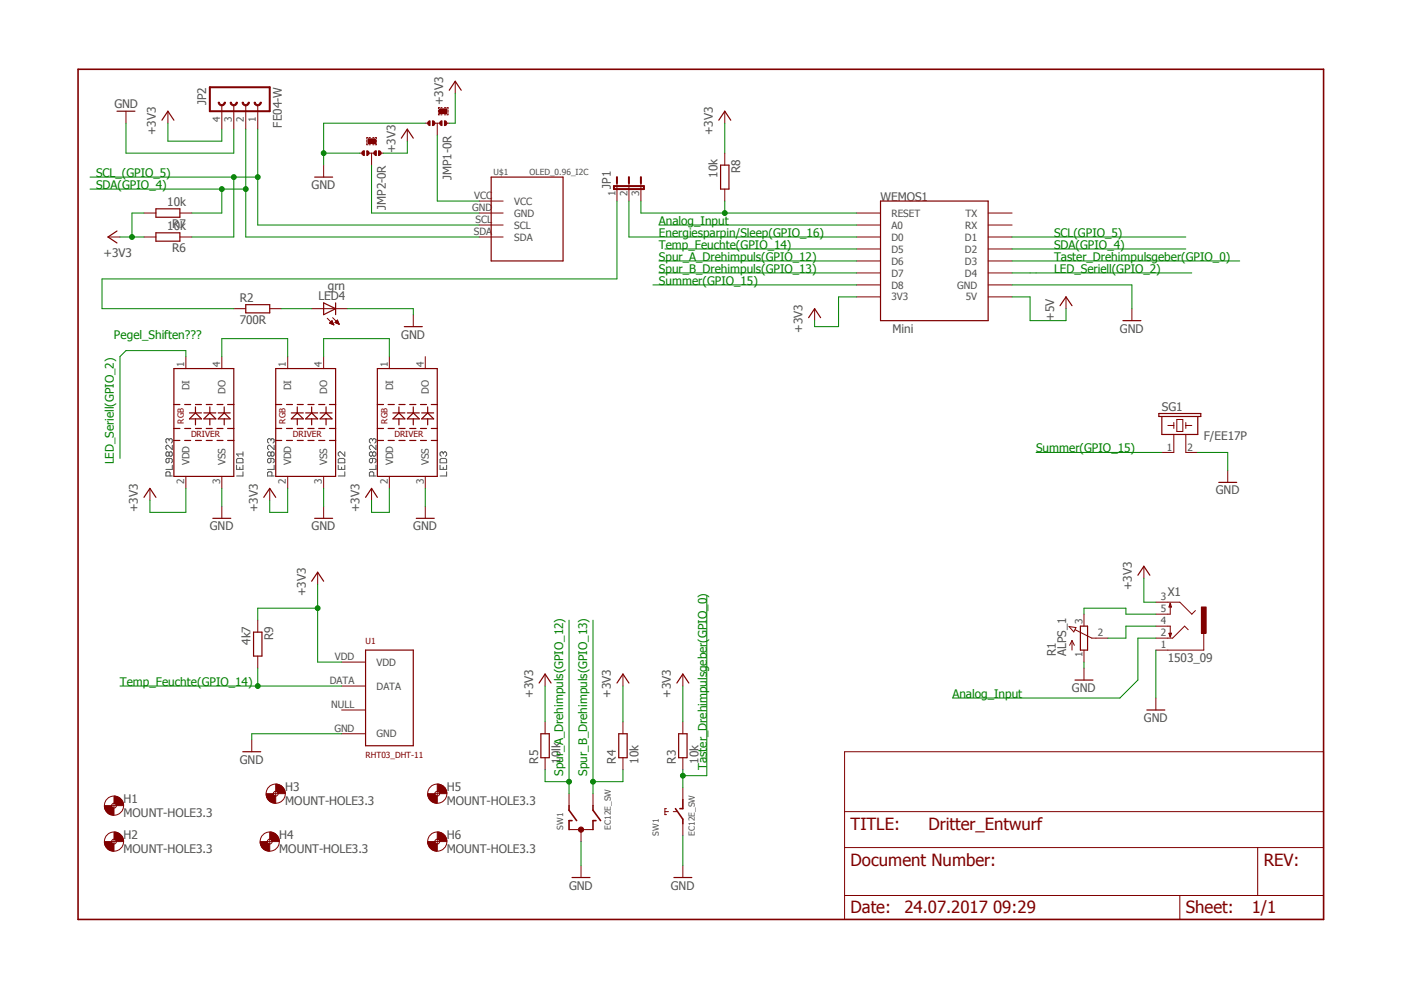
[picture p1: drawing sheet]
<svg xmlns="http://www.w3.org/2000/svg" width="297mm" height="210mm" viewBox="0 0 297 210" stroke-linecap="round" stroke-linejoin="round" font-family="sans-serif">
<path d="M16 14.4l265 181.1M281 14.4l-265 181.1" fill="none" stroke="#fff" stroke-width=".21"/>
<g fill="none" stroke="#505050" stroke-width=".21">
<path d="M35.9 93.2l-.3-.2-.4 .2v.5l.2 .2M35.9 96.1l-.3-.3h-.2l-.2 .3v.4l.2 .2 .5-.2M35.9 97.2v.7l-.3 .2-.4-.2v-.4l.2-.3h.9l.2 .3v.4l-.2 .2M35.9 93.2l.2-.2 .4 .2v.5l-.2 .2M35.9 96.1l.2-.3h.2l.2 .3v.4l-.2 .2h-.2l-.2-.2M35.9 93.2v.3M35.9 96.1v.4M36.5 94.4v.9l-.9-.9h-.2l-.2 .3v.4l.2 .2M36.5 98.6v.9h-1.3M50.2 98.6v.9h1.3v-.9M50.4 97.2h.9l.2 .3v.6h-1.3v-.6zM50.8 99.1v.4"/>
<path d="M51.5 95.8v.9M51.5 96.3h-1.3l.4 .4M57.4 97.2v.7l-.2 .2-.5-.2v-.4l.3-.3h.9l.2 .3v.4l-.2 .2M57.4 96.1l-.2-.3-.5 .3v.4l.3 .2 .4-.2M57.4 96.1l.3-.3 .4 .3v.4l-.2 .2h-.2l-.3-.2M57.4 93.2l-.2-.2-.5 .2v.5l.3 .2M57.4 93.2l.3-.2 .4 .2v.5l-.2 .2M57.4 93.2v.3M57.4 96.1v.4M58.1 98.6v.9h-1.4M58.1 94.4v.9l-.9-.9-.5 .3v.4l.3 .2M71.7 98.6v.9h1.4v-.9"/>
<path d="M72 97.2h.9l.2 .3v.6h-1.4v-.6zM72.4 99.1v.4M73.1 95.8v.9l-.9-.9-.5 .3v.4l.3 .2M79 97.2v.7l-.2 .2-.5-.2v-.4l.3-.3h.9l.2 .3v.4l-.2 .2M79 96.1l-.2-.3-.5 .3v.4l.3 .2h.2l.2-.2M79 96.1l.2-.3 .5 .3v.4l-.2 .2-.5-.2M79 93.2l-.2-.2-.5 .2v.5l.3 .2M79 93.2l.2-.2 .5 .2v.5l-.2 .2M79 93.2v.3M79 96.1v.4M79.7 98.6v.9h-1.4M79.7 94.4v.9l-.9-.9h-.2l-.3 .3v.4l.3 .2"/>
<path d="M93.3 98.6v.9h1.4v-.9M93.6 97.2h.8l.3 .3v.6h-1.4v-.6zM94 96.1l-.2-.3-.5 .3v.4l.3 .2M94 96.1l.2-.3 .5 .3v.4l-.3 .2M94 96.1v.2M94 99.1v.4M36.1 100.9v-.7l-.2-.2h-.5l-.2 .2v.7h1.3M51.5 100v.9h-1.3M57.7 100.9v-.7l-.3-.2h-.4l-.3 .2v.7h1.4M73.1 100v.9h-1.4M79.2 100.9v-.7l-.2-.2h-.4l-.3 .2v.7h1.4M94.7 100v.9h-1.4"/>
</g>
<path d="M16.5 14.7h264.1v180.2h-264.1zM120.6 170.8v1l1.7 2.2M121.3 174h-.7v1.9M125.7 170.8v1l1.6 2.2M126.4 174h-.7v1.9" fill="none" stroke="#800000" stroke-width=".34"/>
<path d="M179.1 159.4h101.5v35.5h-101.5zM120.6 175.9h5.1M179.1 179.7h101.5M179.1 172.1h101.5M266.7 179.7v10.2M179.1 189.9h101.5M250.1 189.9v5" fill="none" stroke="#800000" stroke-width=".21"/>
<circle cx="123.2" cy="175.9" r=".55" fill="#800000"/>
<g fill="none" stroke="#800000" stroke-width=".21">
<path d="M96.5 17.2v2.6M68.6 35v2.5M130.8 38.8v3.8M133.3 38.8v3.8M135.9 38.8v3.8M101.6 45.2h5.1M101.6 47.7h5.1M101.6 50.2h5.1M101.6 42.6h5.1M181.6 45.2h5.1M181.6 47.7h5.1M181.6 50.2h5.1"/>
<path d="M181.6 52.8h5.1M181.6 55.3h5.1M181.6 57.9h5.1M209.5 45.2h5.1M209.5 47.7h5.1M209.5 50.2h5.1M209.5 52.8h5.1M209.5 55.3h5.1M209.5 57.9h5.1M39.4 75.6v2.5M47 75.6v2.5M49.6 65.4h2.5"/>
<path d="M57.2 65.4h2.5M61 75.6v2.5M66.1 65.4h7.6M68.6 75.6v2.5M69.4 67.5l1.4 1.4M69.9 68.5l.5-.5 .4 .9zM69.9 68.5h.7M70 68.4h.5M70.1 68.6h.6M70.1 68.2h.4M70.2 68.2h.2M70.3 68.7h.4"/>
<path d="M70.3 68.1h.1M70.5 67.4l1.4 1.3M70.5 68.8h.2M70.7 68.9h.1M71 68.4h.7M71 68.4l.9 .3M71 68.4l.5-.5 .4 .8M71.1 68.5h.7M71.2 68.2h.5M71.3 68.5h.5M71.3 68.1h.3M71.4 68h.2"/>
<path d="M71.5 67.9h.1M71.5 68.6h.3M71.8 68.7h.1M82.5 75.6v2.5M87.6 66.7v2.6M90.2 75.6v2.5M172.7 65.4v2.6M181.6 60.4h5.1M181.6 62.9h5.1M209.5 60.4h5.1M209.5 62.9h5.1M226 62.9v2.5"/>
<path d="M240 65.4v2.6M247.6 90.2h1.3M248.9 89.6v1.2M248.9 92.1v3.8h-2.6M249.5 88.9h1.3v2.6h-1.3zM251.4 90.2h1.3M251.4 89.6v1.2M251.4 92.1v3.8h2.6M260.3 99.7v2.6M31.8 103.5v2.6M39.4 101v2.5M47 101v2.5"/>
<path d="M47 107.4v2.5M57.2 103.5v2.6M61 101v2.5M68.6 101v2.5M68.6 107.4v2.5M78.8 103.5v2.6M82.5 101v2.5M90.2 101v2.5M90.2 107.4v2.5M226.6 132.8l1.5 .3-.4 .9zM227.3 135.8v2M227.3 135.8l-.5 1"/>
<path d="M227.3 135.8l.5 1M228 133.5l3.5 1.8h3.4M229.8 130.2v2.6M229.8 137.8v2.6M242.5 120.1v2.5M53.4 156.8v2.6M72.4 140.4h5.1M72.4 145.5h5.1M72.4 150.5h5.1M72.4 155.6h5.1M115.6 142.9v2.6M115.6 153v2.6"/>
<path d="M132.1 142.9v2.6M132.1 153v2.6M144.8 142.9v2.6M144.8 153v2.6M245.1 148v2.5M115.6 160.7v2.5M120.6 168.3v2.5M123.2 175.9v2.5M125.7 168.3v2.5M132.1 160.7v2.5M141 172.1h.7M141.3 171.4h-.3v1.3h.3"/>
<path d="M142.7 172.1h.8M144.8 160.7v2.5M144.8 167v2.5M144.8 174.6v2.6M123.2 183.5v2.6M144.8 183.5v2.6"/>
<circle cx="123.2" cy="175.9" r=".55"/>
</g>
<path d="M143.2 171.4l1.6 2.3v.9M144.8 169.5v1.9h-.7" fill="none" stroke="#800000" stroke-width=".34"/>
<g fill="none" stroke="#800000" stroke-width=".25">
<path d="M95.2 19.1l1.3-1.9 1.3 1.9M66.7 37.5h3.8M104.1 37.5h15.3v17.8h-15.3zM186.7 42.6h22.8v25.4h-22.8zM36.9 78.1h12.7v22.9h-12.7zM52.1 64.6h5.1v1.7h-5.1zM58.5 78.1h12.7v22.9h-12.7zM68.6 64.2l2.6 1.2-2.6 1.3zM71.2 64.2v2.5M80 78.1h12.7v22.9h-12.7zM85.7 69.3h3.8M171.4 67.4l1.3-2 1.3 2"/>
<path d="M224.7 64.8l1.3-1.9 1.3 1.9M238.1 68h3.8M36.9 90.8h1.2M36.9 85.8h1.2M36.9 93.4h1.2M39.2 90.8h1.2M39.2 85.8h1.2M39.2 93.4h1.2M40.2 88.8l1.2-1.3 1.3 1.3zM40.2 87.5h2.5M41.4 86.3v1.2M41.4 88.8v1.3"/>
<path d="M41.4 90.8h1.3M41.4 85.8h1.3M41.4 93.4h1.3M43.2 88.8l1.3-1.3 1.3 1.3zM43.2 87.5h2.6M43.7 90.8h1.3M43.7 85.8h1.3M43.7 93.4h1.3M44.5 86.3v1.2M44.5 88.8v1.3M46 90.8h1.3M46 85.8h1.3"/>
<path d="M46 93.4h1.3M46.3 88.8l1.2-1.3 1.3 1.3zM46.3 87.5h2.5M47.5 86.3v1.2M47.5 88.8v1.3M48.3 90.8h1.3M48.3 85.8h1.3M48.3 93.4h1.3M58.5 90.8h1.2M58.5 85.8h1.2M58.5 93.4h1.2M60.7 90.8h1.3"/>
<path d="M60.7 85.8h1.3M60.7 93.4h1.3M61.8 88.8l1.2-1.3 1.3 1.3zM61.8 87.5h2.5M63 90.8h1.3M63 85.8h1.3M63 93.4h1.3M63 86.3v1.2M63 88.8v1.3M64.8 88.8l1.3-1.3 1.2 1.3zM64.8 87.5h2.5M65.3 90.8h1.3"/>
<path d="M65.3 85.8h1.3M65.3 93.4h1.3M66.1 86.3v1.2M66.1 88.8v1.3M67.6 90.8h1.3M67.6 85.8h1.3M67.6 93.4h1.3M67.9 88.8l1.2-1.3 1.3 1.3zM67.9 87.5h2.5M69.1 86.3v1.2M69.1 88.8v1.3M69.8 90.8h1.4"/>
<path d="M69.8 85.8h1.4M69.8 93.4h1.4M80 90.8h1.3M80 85.8h1.3M80 93.4h1.3M82.3 90.8h1.3M82.3 85.8h1.3M82.3 93.4h1.3M83.3 88.8l1.3-1.3 1.2 1.3zM83.3 87.5h2.5M84.6 90.8h1.3M84.6 85.8h1.3"/>
<path d="M84.6 93.4h1.3M84.6 86.3v1.2M84.6 88.8v1.3M86.4 87.5h2.5M86.9 90.8h1.3M86.9 85.8h1.3M86.9 93.4h1.3M87.6 87.5l1.3 1.3h-2.5zM87.6 86.3v1.2M87.6 88.8v1.3M89.2 90.8h1.2M89.2 85.8h1.2"/>
<path d="M89.2 93.4h1.2M89.4 88.8l1.3-1.3 1.2 1.3zM89.4 87.5h2.5M90.7 86.3v1.2M90.7 88.8v1.3M91.4 90.8h1.3M91.4 85.8h1.3M91.4 93.4h1.3M245.7 87.7h8.9v.6h-8.9zM246.3 88.3v3.8h7.7v-3.8M30.5 105.5l1.3-2 1.3 2M45.1 109.9h3.8"/>
<path d="M55.9 105.5l1.3-2 1.3 2M66.7 109.9h3.8M77.5 105.5l1.3-2 1.2 2M88.3 109.9h3.8M258.4 102.3h3.8M77.5 137.8h10.1v20.3h-10.1zM229.1 132.8h1.5v5h-1.5zM241.3 122l1.2-1.9 1.3 1.9M51.5 159.4h3.8M114.3 144.8l1.3-1.9 1.2 1.9M114.7 155.6h1.8v5.1h-1.8zM130.8 144.8l1.3-1.9 1.2 1.9"/>
<path d="M131.2 155.6h1.8v5.1h-1.8zM143.5 144.8l1.3-1.9 1.2 1.9M143.9 155.6h1.8v5.1h-1.8zM243.2 150.5h3.8M121.3 186.1h3.8M142.9 186.1h3.8"/>
</g>
<path d="M57.2 18.5v5.1M130.2 39.5h6.3v.6h-6.3zM130.8 37.5v1.3M133.3 37.5v1.3M135.9 37.5v1.3" fill="none" stroke="#800000" stroke-width=".42"/>
<path d="M48.8 21.7h.3a.51 .51 0 0 0 .5 .5 .51 .51 0 0 0 .5-.5h.2a.76 .76 0 0 1-.7 .7 .76 .76 0 0 1-.8-.7z" fill-rule="evenodd" fill="#800000"/>
<path d="M48.8 21.7h.3a.51 .51 0 0 0 .5 .5 .51 .51 0 0 0 .5-.5h.2a.76 .76 0 0 1-.7 .7 .76 .76 0 0 1-.8-.7z" fill="none" stroke="#800000" stroke-width=".21"/>
<path d="M51.3 21.7h.3a.51 .51 0 0 0 .5 .5 .51 .51 0 0 0 .5-.5h.3a.76 .76 0 0 1-.8 .7 .76 .76 0 0 1-.8-.7z" fill-rule="evenodd" fill="#800000"/>
<path d="M51.3 21.7h.3a.51 .51 0 0 0 .5 .5 .51 .51 0 0 0 .5-.5h.3a.76 .76 0 0 1-.8 .7 .76 .76 0 0 1-.8-.7z" fill="none" stroke="#800000" stroke-width=".21"/>
<path d="M53.9 21.7h.2a.51 .51 0 0 0 .5 .5 .51 .51 0 0 0 .6-.5h.2a.76 .76 0 0 1-.8 .7 .76 .76 0 0 1-.7-.7z" fill-rule="evenodd" fill="#800000"/>
<path d="M53.9 21.7h.2a.51 .51 0 0 0 .5 .5 .51 .51 0 0 0 .6-.5h.2a.76 .76 0 0 1-.8 .7 .76 .76 0 0 1-.7-.7z" fill="none" stroke="#800000" stroke-width=".21"/>
<path d="M57.2 18.5h-12.7v5.1h12.7" fill="none" stroke="#800000" stroke-width=".42"/>
<path d="M46.3 21.7h.2a.51 .51 0 0 0 .5 .5 .51 .51 0 0 0 .5-.5h.3a.76 .76 0 0 1-.8 .7 .76 .76 0 0 1-.7-.7z" fill-rule="evenodd" fill="#800000"/>
<g fill="none" stroke="#800000" stroke-width=".21">
<path d="M26.7 23.6v2.5M35.6 23.6v2.5M46.3 21.7h.2a.51 .51 0 0 0 .5 .5 .51 .51 0 0 0 .5-.5h.3a.76 .76 0 0 1-.8 .7 .76 .76 0 0 1-.7-.7zM47 22.3v5.1M49.6 22.3v5.1M52.1 22.3v5.1M54.6 22.3v5.1M153.7 23.6v2.5M153.7 32.5v2.5M22.9 50.2h2.5M30.5 50.2h2.6M30.5 45.2h2.6"/>
<path d="M38.1 50.2h2.6M38.1 45.2h2.6M153.7 40.1v2.5M54.6 131.5v2.5M54.6 139.1v2.5M67.3 121.3v2.6M247.6 127.7h2.5l2.6 2.5 .7-.7M247.6 132.8h.5v2.2M248.1 127.9v2.3h-.5M251.9 133.5l-.7-.7-2.6 2.5h-1M255.2 134.3v3.5h-7.6"/>
</g>
<path d="M24.8 23.6h3.8M34.3 25.5l1.3-1.9 1.3 1.9M152.4 25.5l1.3-1.9 1.2 1.9M152.8 35h1.8v5.1h-1.8zM24.8 49l-1.9 1.2 1.9 1.3M33.1 49.4h5v1.7h-5zM33.1 44.3h5v1.8h-5zM53.8 134h1.7v5.1h-1.7zM66.1 123.2l1.2-1.9 1.3 1.9M247.9 134.3h.5l-.3 .7zM248.1 127.9l.3 .8h-.5z" fill="none" stroke="#800000" stroke-width=".25"/>
<path d="M254.7 128.7h1v5.6h-1z" fill-rule="evenodd" fill="#800000"/>
<path d="M245.1 137.8h2.5M245.1 127.7h2.5M245.1 130.2h2.5M245.1 135.3h2.5M245.1 132.8h2.5M254.7 128.7h1v5.6h-1zM229.8 141.6v2.6" fill="none" stroke="#800000" stroke-width=".21"/>
<path d="M227.9 144.2h3.8" fill="none" stroke="#800000" stroke-width=".25"/>
<path d="M24.2 168.8a2.05 2.05 0 0 1 2 2h-1.5l-.2-.3-.3-.2z" fill-rule="evenodd" fill="#800000"/>
<path d="M24.2 168.8a2.05 2.05 0 0 1 2 2h-1.5l-.3-.5h-.2z" fill="none" stroke="#800000" stroke-width=".21"/>
<path d="M22.1 170.8h1.6a.45 .45 0 0 0 .5 .5v1.5a1.92 1.92 0 0 1-2.1-2z" fill-rule="evenodd" fill="#800000"/>
<g fill="none" stroke="#800000" stroke-width=".21">
<path d="M22.1 170.8h1.6a.45 .45 0 0 0 .5 .5v1.5a1.92 1.92 0 0 1-2.1-2zM23.7 170.8h1M24.2 170.3v1"/>
<circle cx="24.2" cy="170.8" r="2.04"/>
<circle cx="24.2" cy="170.8" r=".51"/>
</g>
<path d="M24.2 176.4a2.05 2.05 0 0 1 2 2h-1.5l-.2-.3-.3-.2z" fill-rule="evenodd" fill="#800000"/>
<path d="M24.2 176.4a2.05 2.05 0 0 1 2 2h-1.5l-.3-.4-.2-.1z" fill="none" stroke="#800000" stroke-width=".21"/>
<path d="M22.1 178.4h1.6a.45 .45 0 0 0 .5 .5v1.6a1.92 1.92 0 0 1-2.1-2.1z" fill-rule="evenodd" fill="#800000"/>
<g fill="none" stroke="#800000" stroke-width=".21">
<path d="M22.1 178.4h1.6a.45 .45 0 0 0 .5 .5v1.6a1.92 1.92 0 0 1-2.1-2.1zM23.7 178.4h1M24.2 177.9v1"/>
<circle cx="24.2" cy="178.4" r="2.04"/>
<circle cx="24.2" cy="178.4" r=".51"/>
</g>
<path d="M58.5 166.2a2.05 2.05 0 0 1 2 2.1h-1.5l-.2-.4-.3-.1z" fill-rule="evenodd" fill="#800000"/>
<path d="M58.5 166.2a2.05 2.05 0 0 1 2 2.1h-1.5l-.2-.4-.3-.1z" fill="none" stroke="#800000" stroke-width=".21"/>
<path d="M56.4 168.3h1.6a.45 .45 0 0 0 .5 .5v1.5a1.92 1.92 0 0 1-2.1-2z" fill-rule="evenodd" fill="#800000"/>
<g fill="none" stroke="#800000" stroke-width=".21">
<path d="M56.4 168.3h1.6a.45 .45 0 0 0 .5 .5v1.5a1.92 1.92 0 0 1-2.1-2zM58 168.3h1M58.5 167.8v1"/>
<circle cx="58.5" cy="168.3" r="2.04"/>
<circle cx="58.5" cy="168.3" r=".51"/>
</g>
<path d="M57.2 176.4a2.05 2.05 0 0 1 2 2h-1.5l-.2-.3-.3-.2z" fill-rule="evenodd" fill="#800000"/>
<path d="M57.2 176.4a2.05 2.05 0 0 1 2 2h-1.5l-.2-.3-.3-.2z" fill="none" stroke="#800000" stroke-width=".21"/>
<path d="M55.2 178.4h1.5a.45 .45 0 0 0 .5 .5v1.6a1.92 1.92 0 0 1-2-2.1z" fill-rule="evenodd" fill="#800000"/>
<g fill="none" stroke="#800000" stroke-width=".21">
<path d="M55.2 178.4h1.5a.45 .45 0 0 0 .5 .5v1.6a1.92 1.92 0 0 1-2-2.1zM56.7 178.4h1M57.2 177.9v1"/>
<circle cx="57.2" cy="178.4" r="2.04"/>
<circle cx="57.2" cy="178.4" r=".51"/>
</g>
<path d="M92.7 166.2a1.99 1.99 0 0 1 2 2.1h-1.5l-.1-.4-.4-.1z" fill-rule="evenodd" fill="#800000"/>
<path d="M92.7 166.2a1.99 1.99 0 0 1 2 2.1h-1.5l-.1-.4-.4-.1z" fill="none" stroke="#800000" stroke-width=".21"/>
<path d="M90.7 168.3h1.5l.2 .4 .3 .1v1.5a1.97 1.97 0 0 1-2-2z" fill-rule="evenodd" fill="#800000"/>
<g fill="none" stroke="#800000" stroke-width=".21">
<path d="M90.7 168.3h1.5l.2 .4 .3 .1v1.5a1.97 1.97 0 0 1-2-2zM92.2 168.3h1M92.7 167.8v1"/>
<circle cx="92.7" cy="168.3" r="2.04"/>
<circle cx="92.7" cy="168.3" r=".51"/>
</g>
<path d="M92.7 176.4a1.99 1.99 0 0 1 2 2h-1.5l-.1-.3-.4-.2z" fill-rule="evenodd" fill="#800000"/>
<path d="M92.7 176.4a1.99 1.99 0 0 1 2 2h-1.5l-.1-.3-.4-.2z" fill="none" stroke="#800000" stroke-width=".21"/>
<path d="M90.7 178.4h1.5l.2 .4 .3 .1v1.6a1.97 1.97 0 0 1-2-2.1z" fill-rule="evenodd" fill="#800000"/>
<g fill="none" stroke="#800000" stroke-width=".21">
<path d="M90.2 26.1h.7M92.2 26.1h1M94.5 26.1h.7M90.7 178.4h1.5l.2 .4 .3 .1v1.6a1.97 1.97 0 0 1-2-2.1zM92.2 178.4h1M92.7 177.9v1"/>
<circle cx="92.7" cy="178.4" r="2.04"/>
<circle cx="92.7" cy="178.4" r=".51"/>
</g>
<path d="M94.2 25.6a.51 .51 0 0 1 .6 .5 .51 .51 0 0 1-.6 .5z" fill-rule="evenodd" fill="#800000"/>
<path d="M94.2 25.6a.51 .51 0 0 1 .6 .5 .51 .51 0 0 1-.6 .5z" fill="none" stroke="#800000" stroke-width=".21"/>
<path d="M91.7 25.6a.51 .51 0 0 1 .5 .5 .51 .51 0 0 1-.5 .5z" fill-rule="evenodd" fill="#800000"/>
<path d="M91.7 25.6a.51 .51 0 0 1 .5 .5 .51 .51 0 0 1-.5 .5z" fill="none" stroke="#800000" stroke-width=".21"/>
<path d="M93.4 25.7l.3-.1-.1 1a.52 .52 0 0 1-.4-.4 .52 .52 0 0 1 .2-.5z" fill-rule="evenodd" fill="#800000"/>
<path d="M93.4 25.7l.3-.1-.1 1a.52 .52 0 0 1-.4-.4 .52 .52 0 0 1 .2-.5z" fill="none" stroke="#800000" stroke-width=".21"/>
<path d="M90.9 25.7l.3-.1-.1 1a.52 .52 0 0 1-.4-.4 .52 .52 0 0 1 .2-.5z" fill-rule="evenodd" fill="#800000"/>
<path d="M90.9 25.7l.3-.1-.1 1a.52 .52 0 0 1-.4-.4 .52 .52 0 0 1 .2-.5zM92.7 26.1v2.6M93 23.3v.5M93 24.1v.2h.2M93.2 22.8h-.2v.3M93.5 22.8h.2M93.5 24.3h.2M94.2 22.8h.3M94.2 24.3h.3M94.7 22.8h.3v.3M95 23.3v.5M95 24.1v.2h-.3" fill="none" stroke="#800000" stroke-width=".21"/>
<path d="M93.2 23.1h1.5v1h-1.5z" fill-rule="evenodd" fill="#800000"/>
<path d="M76.2 32.5h.8M78.3 32.5h1M80.5 32.5h.8M93.2 23.1h1.5v1h-1.5z" fill="none" stroke="#800000" stroke-width=".21"/>
<path d="M80.3 32a.51 .51 0 0 1 .5 .5 .51 .51 0 0 1-.5 .5z" fill-rule="evenodd" fill="#800000"/>
<path d="M80.3 32a.51 .51 0 0 1 .5 .5 .51 .51 0 0 1-.5 .5z" fill="none" stroke="#800000" stroke-width=".21"/>
<path d="M77.8 32a.51 .51 0 0 1 .5 .5 .51 .51 0 0 1-.5 .5z" fill-rule="evenodd" fill="#800000"/>
<path d="M77.8 32a.51 .51 0 0 1 .5 .5 .51 .51 0 0 1-.5 .5z" fill="none" stroke="#800000" stroke-width=".21"/>
<path d="M79.5 32h.3v1h-.1a.52 .52 0 0 1-.4-.4 .52 .52 0 0 1 .2-.6z" fill-rule="evenodd" fill="#800000"/>
<path d="M79.5 32h.3v1h-.1a.52 .52 0 0 1-.4-.4 .52 .52 0 0 1 .2-.6z" fill="none" stroke="#800000" stroke-width=".21"/>
<path d="M76.9 32h.4v1h-.2a.52 .52 0 0 1-.4-.4 .52 .52 0 0 1 .2-.6z" fill-rule="evenodd" fill="#800000"/>
<path d="M76.9 32h.4v1h-.2a.52 .52 0 0 1-.4-.4 .52 .52 0 0 1 .2-.6zM77.8 29.7v.5M77.8 30.4v.3h.2M78 29.2h-.2v.2M78.3 29.2h.2M78.3 30.7h.2M78.8 32.5v2.5M79 29.2h.3M79 30.7h.3M79.5 29.2h.3v.2M79.8 29.7v.5M79.8 30.4v.3h-.3" fill="none" stroke="#800000" stroke-width=".21"/>
<path d="M78 29.4h1.5v1h-1.5z" fill-rule="evenodd" fill="#800000"/>
<path d="M78 29.4h1.5v1h-1.5zM86.4 27.4v2.5" fill="none" stroke="#800000" stroke-width=".21"/>
<path d="M85.1 29.3l1.3-1.9 1.2 1.9" fill="none" stroke="#800000" stroke-width=".25"/>
<path d="M68.6 32.5h7.6M90.2 26.1h-21.6v8.9M47 75.6v-3.8h14v3.8M68.6 75.6v-3.8h13.9v3.8M73.7 65.4h13.9v1.3M214.6 60.4h25.4v5M254 95.9h6.3v3.8M47 103.5v3.9M68.6 103.5v3.9M90.2 103.5v3.9M72.4 155.6h-19v1.2" fill="none" stroke="#008000" stroke-width=".21"/>
<circle cx="68.6" cy="32.5" r=".51" fill="#008000"/>
<g fill="none" stroke="#008000" stroke-width=".21">
<path d="M96.5 19.8v6.3h-1.3M26.7 26.1v6.4h22.9v-5.1M25.4 50.2h5.1M30.5 45.2h-2.5v5M181.6 62.9h-3.8v6.4h-5.1v-1.3M39.4 103.5v5.1h-7.6v-2.5M61 103.5v5.1h-3.8v-2.5M82.5 103.5v5.1h-3.7v-2.5M245.1 137.8v10.2M115.6 145.5v7.5M132.1 145.5v7.5M144.8 145.5v7.5"/>
<path d="M229.8 140.4v1.2M123.2 178.4v5.1M144.8 177.2v6.3"/>
<circle cx="68.6" cy="32.5" r=".51"/>
</g>
<circle cx="28" cy="50.2" r=".51" fill="#008000"/>
<g fill="none" stroke="#008000" stroke-width=".21">
<path d="M67.3 123.9v16.5h5.1M67.3 128.9h-12.7v2.6"/>
<circle cx="28" cy="50.2" r=".51"/>
</g>
<circle cx="67.3" cy="128.9" r=".51" fill="#008000"/>
<g fill="none" stroke="#008000" stroke-width=".21">
<path d="M35.6 26.1v3.8h11.4v-2.5M49.6 37.5h5v10.2h47M86.4 29.9v2.6h-5.1M153.7 26.1v6.4M214.6 50.2h36.8M242.5 122.6v5.1h2.6"/>
<circle cx="67.3" cy="128.9" r=".51"/>
</g>
<circle cx="54.6" cy="37.5" r=".51" fill="#008000"/>
<g fill="none" stroke="#008000" stroke-width=".21">
<path d="M19.1 37.5h30.5v12.7h-8.9"/>
<circle cx="54.6" cy="37.5" r=".51"/>
</g>
<circle cx="49.6" cy="37.5" r=".51" fill="#008000"/>
<g fill="none" stroke="#008000" stroke-width=".21">
<path d="M54.6 27.4v10.1M47 40.1h5.1v10.1h49.5M214.6 52.8h36.8"/>
<circle cx="49.6" cy="37.5" r=".51"/>
</g>
<circle cx="52.1" cy="40.1" r=".51" fill="#008000"/>
<g fill="none" stroke="#008000" stroke-width=".21">
<path d="M19.1 40.1h27.9v5.1h-6.3"/>
<circle cx="52.1" cy="40.1" r=".51"/>
</g>
<circle cx="47" cy="40.1" r=".51" fill="#008000"/>
<g fill="none" stroke="#008000" stroke-width=".21">
<path d="M52.1 27.4v12.7M141 52.8h40.6M138.4 60.4h43.2M219.7 95.9h26.6M25.4 145.5h47M54.6 141.6v3.9"/>
<circle cx="47" cy="40.1" r=".51"/>
</g>
<circle cx="54.6" cy="145.5" r=".51" fill="#008000"/>
<g fill="none" stroke="#008000" stroke-width=".21">
<path d="M133.3 42.6v7.6h48.3M139.7 47.7h41.9M214.6 55.3h48.2M214.6 62.9h3.8v5.1h7.6v-2.6M149.9 126.4v38.1h-5.1M245.1 135.3h-3.8v8.9l-3.9 3.8h-35.5M144.8 163.2v3.8"/>
<circle cx="54.6" cy="145.5" r=".51"/>
</g>
<circle cx="144.8" cy="164.5" r=".51" fill="#008000"/>
<g fill="none" stroke="#008000" stroke-width=".21">
<path d="M139.7 55.3h41.9M120.6 131.5v36.8M115.6 163.2v2.5h5"/>
<circle cx="144.8" cy="164.5" r=".51"/>
</g>
<circle cx="120.6" cy="165.7" r=".51" fill="#008000"/>
<g fill="none" stroke="#008000" stroke-width=".21">
<path d="M139.7 57.9h41.9M125.7 131.5v36.8M132.1 163.2v2.5h-6.4"/>
<circle cx="120.6" cy="165.7" r=".51"/>
</g>
<circle cx="125.7" cy="165.7" r=".51" fill="#008000"/>
<g fill="none" stroke="#008000" stroke-width=".21">
<path d="M135.9 42.6v2.6h45.7M153.7 42.6v2.6M214.6 57.9h38.1M39.4 75.6v-1.3h-12.7l-1.3 1.3v21.6M59.7 65.4h6.4"/>
<circle cx="125.7" cy="165.7" r=".51"/>
</g>
<circle cx="153.7" cy="45.2" r=".51" fill="#008000"/>
<g fill="none" stroke="#008000" stroke-width=".21">
<path d="M78.8 35v10.2h22.8M92.7 28.7v13.9h8.9M130.8 42.6v16.5h-109.2v6.3h28M229.8 130.2v-1.3h8.9v1.3h6.4M245.1 132.8h-6.4v2.5h-3.8"/>
<circle cx="153.7" cy="45.2" r=".51"/>
</g>
<g font-size="3.6" fill="#800000">
<text x="180.3" y="175.9">TITLE:</text>
<text x="196.8" y="175.9">Dritter_Entwurf</text>
<text x="180.3" y="183.5">Document Number:</text>
<text x="267.9" y="183.5">REV:</text>
<text x="180.3" y="193.7">Date:</text>
<text x="191.8" y="193.7">24.07.2017 09:29</text>
<text x="251.4" y="193.7">Sheet:</text>
<text x="265.4" y="193.7">1/1</text>
</g>
<g font-size="2.5" fill="#505050">
<text x="24.3" y="22.8">GND</text>
<text x="43.7" y="22.3" transform="rotate(-90 43.7 22.3)">JP2</text>
<text x="94" y="22.3" transform="rotate(-90 94 22.3)">+3V3</text>
<text x="33.1" y="28.7" transform="rotate(-90 33.1 28.7)">+3V3</text>
<text x="59.7" y="27.1" transform="rotate(-90 59.7 27.1)">FE04-W</text>
<text x="151.1" y="28.7" transform="rotate(-90 151.1 28.7)">+3V3</text>
<text x="83.9" y="32.5" transform="rotate(-90 83.9 32.5)">+3V3</text>
<text x="66.1" y="40.1">GND</text>
<text x="95.8" y="38.2" transform="rotate(-90 95.8 38.2)">JMP1-0R</text>
<text x="129.5" y="40.1" transform="rotate(-90 129.5 40.1)">JP1</text>
<text x="152.1" y="37.7" transform="rotate(-90 152.1 37.7)">10k</text>
<text x="156.9" y="36.7" transform="rotate(-90 156.9 36.7)">R8</text>
<text x="35.5" y="43.6">10k</text>
<text x="81.8" y="44.5" transform="rotate(-90 81.8 44.5)">JMP2-0R</text>
<text x="186.7" y="42.6">WEMOS1</text>
<text x="35.5" y="48.7">10k</text>
<text x="36.5" y="53.5">R6</text>
<text x="36.5" y="48.4">R7</text>
<text x="22" y="54.6">+3V3</text>
<text x="50.8" y="64">R2</text>
<text x="67.5" y="63.7">LED4</text>
<text x="69.5" y="61.6">grn</text>
<text x="50.8" y="68.7">700R</text>
<text x="85.1" y="71.8">GND</text>
<text x="170.2" y="70.5" transform="rotate(-90 170.2 70.5)">+3V3</text>
<text x="189.2" y="70.5">Mini</text>
<text x="223.5" y="68" transform="rotate(-90 223.5 68)">+5V</text>
<text x="237.4" y="70.5">GND</text>
<text x="246.3" y="87">SG1</text>
<text x="255.2" y="93.4">F/EE17P</text>
<text x="257.8" y="104.8">GND</text>
<text x="29.2" y="108.6" transform="rotate(-90 29.2 108.6)">+3V3</text>
<text x="44.5" y="112.4">GND</text>
<text x="54.6" y="108.6" transform="rotate(-90 54.6 108.6)">+3V3</text>
<text x="66.1" y="112.4">GND</text>
<text x="76.2" y="108.6" transform="rotate(-90 76.2 108.6)">+3V3</text>
<text x="87.6" y="112.4">GND</text>
<text x="240" y="125.1" transform="rotate(-90 240 125.1)">+3V3</text>
<text x="64.8" y="126.4" transform="rotate(-90 64.8 126.4)">+3V3</text>
<text x="247.6" y="126.4">X1</text>
<text x="53.1" y="136.7" transform="rotate(-90 53.1 136.7)">4k7</text>
<text x="57.9" y="135.7" transform="rotate(-90 57.9 135.7)">R9</text>
<text x="223.9" y="139.1" transform="rotate(-90 223.9 139.1)">R1</text>
<text x="226" y="139.1" transform="rotate(-90 226 139.1)">ALPS_1</text>
<text x="247.6" y="140.4">1503_09</text>
<text x="113" y="148" transform="rotate(-90 113 148)">+3V3</text>
<text x="129.5" y="148" transform="rotate(-90 129.5 148)">+3V3</text>
<text x="142.2" y="148" transform="rotate(-90 142.2 148)">+3V3</text>
<text x="227.3" y="146.7">GND</text>
<text x="242.5" y="153.1">GND</text>
<text x="50.8" y="161.9">GND</text>
<text x="114.1" y="161.9" transform="rotate(-90 114.1 161.9)">R5</text>
<text x="118.9" y="161.9" transform="rotate(-90 118.9 161.9)">10lk</text>
<text x="130.6" y="161.9" transform="rotate(-90 130.6 161.9)">R4</text>
<text x="135.4" y="161.9" transform="rotate(-90 135.4 161.9)">10k</text>
<text x="143.3" y="161.9" transform="rotate(-90 143.3 161.9)">R3</text>
<text x="148.1" y="161.9" transform="rotate(-90 148.1 161.9)">10k</text>
<text x="60.5" y="167.7">H3</text>
<text x="94.7" y="167.7">H5</text>
<text x="26.2" y="173.3">MOUNT-HOLE3.3</text>
<text x="26.2" y="170.3">H1</text>
<text x="60.5" y="170.8">MOUNT-HOLE3.3</text>
<text x="94.7" y="170.8">MOUNT-HOLE3.3</text>
<text x="26.2" y="177.8">H2</text>
<text x="59.2" y="177.8">H4</text>
<text x="94.7" y="177.8">H6</text>
<text x="26.2" y="180.9">MOUNT-HOLE3.3</text>
<text x="59.2" y="180.9">MOUNT-HOLE3.3</text>
<text x="94.7" y="180.9">MOUNT-HOLE3.3</text>
<text x="120.6" y="188.6">GND</text>
<text x="142.2" y="188.6">GND</text>
</g>
<g font-size="2.5" fill="#008000">
<text x="20.4" y="37.5">SCL_(GPIO_5)</text>
<text x="20.4" y="40.1">SDA(GPIO_4)</text>
<text x="139.7" y="47.7">Analog_Input</text>
<text x="139.7" y="52.8">Temp_Feuchte(GPIO_14)</text>
<text x="139.7" y="50.2">Energiesparpin/Sleep(GPIO_16)</text>
<text x="223.5" y="50.2">SCL(GPIO_5)</text>
<text x="223.5" y="52.8">SDA(GPIO_4)</text>
<text x="139.7" y="55.3">Spur_A_Drehimpuls(GPIO_12)</text>
<text x="139.7" y="57.9">Spur_B_Drehimpuls(GPIO_13)</text>
<text x="223.5" y="55.3">Taster_Drehimpulsgeber(GPIO_0)</text>
<text x="223.5" y="57.9">LED_Seriell(GPIO_2)</text>
<text x="139.7" y="60.4">Summer(GPIO_15)</text>
<text x="24.2" y="71.8">Pegel_Shiften???</text>
<text x="219.7" y="95.9">Summer(GPIO_15)</text>
<text x="24.2" y="98.5" transform="rotate(-90 24.2 98.5)">LED_Seriell(GPIO_2)</text>
<text x="25.4" y="145.5">Temp_Feuchte(GPIO_14)</text>
<text x="201.9" y="148">Analog_Input</text>
<text x="119.4" y="164.5" transform="rotate(-90 119.4 164.5)">Spur_A_Drehimpuls(GPIO_12)</text>
<text x="124.5" y="164.5" transform="rotate(-90 124.5 164.5)">Spur_B_Drehimpuls(GPIO_13)</text>
<text x="149.9" y="163.2" transform="rotate(-90 149.9 163.2)">Taster_Drehimpulsgeber(GPIO_0)</text>
</g>
<g font-size="2.1" fill="#505050">
<text x="46.6" y="25.8" transform="rotate(-90 46.6 25.8)">4</text>
<text x="49.2" y="25.8" transform="rotate(-90 49.2 25.8)">3</text>
<text x="51.7" y="25.8" transform="rotate(-90 51.7 25.8)">2</text>
<text x="54.3" y="25.8" transform="rotate(-90 54.3 25.8)">1</text>
<text x="130.5" y="41.6" transform="rotate(-90 130.5 41.6)">1</text>
<text x="133" y="41.6" transform="rotate(-90 133 41.6)">2</text>
<text x="135.5" y="41.6" transform="rotate(-90 135.5 41.6)">3</text>
<text x="100.1" y="44.8">GND</text>
<text x="100.5" y="42.2">VCC</text>
<text x="100.8" y="47.3">SCL</text>
<text x="109" y="43.4">VCC</text>
<text x="109" y="45.9">GND</text>
<text x="189" y="45.9">RESET</text>
<text x="204.7" y="45.9">TX</text>
<text x="100.5" y="49.9">SDA</text>
<text x="109" y="48.5">SCL</text>
<text x="109" y="51">SDA</text>
<text x="189" y="48.5">A0</text>
<text x="189" y="51">D0</text>
<text x="189" y="53.6">D5</text>
<text x="204.6" y="53.6">D2</text>
<text x="204.6" y="51">D1</text>
<text x="204.6" y="48.5">RX</text>
<text x="189" y="56.1">D6</text>
<text x="189" y="58.6">D7</text>
<text x="204.6" y="58.6">D4</text>
<text x="204.6" y="56.1">D3</text>
<text x="189" y="61.2">D8</text>
<text x="189" y="63.7">3V3</text>
<text x="202.9" y="61.2">GND</text>
<text x="204.8" y="63.7">5V</text>
<text x="39" y="77.8" transform="rotate(-90 39 77.8)">1</text>
<text x="46.6" y="77.8" transform="rotate(-90 46.6 77.8)">4</text>
<text x="60.6" y="77.8" transform="rotate(-90 60.6 77.8)">1</text>
<text x="68.2" y="77.8" transform="rotate(-90 68.2 77.8)">4</text>
<text x="82.2" y="77.8" transform="rotate(-90 82.2 77.8)">1</text>
<text x="89.8" y="77.8" transform="rotate(-90 89.8 77.8)">4</text>
<text x="40.2" y="82.8" transform="rotate(-90 40.2 82.8)">DI</text>
<text x="47.8" y="83.4" transform="rotate(-90 47.8 83.4)">DO</text>
<text x="61.8" y="82.8" transform="rotate(-90 61.8 82.8)">DI</text>
<text x="69.4" y="83.4" transform="rotate(-90 69.4 83.4)">DO</text>
<text x="83.4" y="82.8" transform="rotate(-90 83.4 82.8)">DI</text>
<text x="90.9" y="83.4" transform="rotate(-90 90.9 83.4)">DO</text>
<text x="247.4" y="95.6">1</text>
<text x="251.8" y="95.6">2</text>
<text x="40.2" y="98.7" transform="rotate(-90 40.2 98.7)">VDD</text>
<text x="47.8" y="98.7" transform="rotate(-90 47.8 98.7)">VSS</text>
<text x="61.8" y="98.7" transform="rotate(-90 61.8 98.7)">VDD</text>
<text x="69.4" y="98.7" transform="rotate(-90 69.4 98.7)">VSS</text>
<text x="83.4" y="98.7" transform="rotate(-90 83.4 98.7)">VDD</text>
<text x="90.9" y="98.7" transform="rotate(-90 90.9 98.7)">VSS</text>
<text x="39" y="102.5" transform="rotate(-90 39 102.5)">2</text>
<text x="46.6" y="102.5" transform="rotate(-90 46.6 102.5)">3</text>
<text x="60.6" y="102.5" transform="rotate(-90 60.6 102.5)">2</text>
<text x="68.2" y="102.5" transform="rotate(-90 68.2 102.5)">3</text>
<text x="82.2" y="102.5" transform="rotate(-90 82.2 102.5)">2</text>
<text x="89.8" y="102.5" transform="rotate(-90 89.8 102.5)">3</text>
<text x="246.1" y="127.3">3</text>
<text x="246.1" y="129.8">5</text>
<text x="229.5" y="132.4" transform="rotate(-90 229.5 132.4)">3</text>
<text x="232.7" y="134.9">2</text>
<text x="246.1" y="137.5">1</text>
<text x="246.1" y="134.9">2</text>
<text x="246.1" y="132.4">4</text>
<text x="71" y="140">VDD</text>
<text x="79.8" y="141.1">VDD</text>
<text x="229.5" y="139.3" transform="rotate(-90 229.5 139.3)">1</text>
<text x="69.9" y="145.1">DATA</text>
<text x="79.8" y="146.2">DATA</text>
<text x="70.2" y="150.2">NULL</text>
<text x="70.9" y="155.2">GND</text>
<text x="79.8" y="156.3">GND</text>
</g>
<g font-size="1.8" fill="#505050">
<text x="104.6" y="37">U$1</text>
<text x="112.3" y="37">OLED_0.96_I2C</text>
<text x="119.4" y="175.9" transform="rotate(-90 119.4 175.9)">SW1</text>
<text x="129.5" y="175.9" transform="rotate(-90 129.5 175.9)">EC12E_SW</text>
<text x="139.7" y="177.2" transform="rotate(-90 139.7 177.2)">SW1</text>
<text x="147.3" y="177.2" transform="rotate(-90 147.3 177.2)">EC12E_SW</text>
</g>
<g font-size="1.8" fill="#800000">
<text x="39" y="89.8" transform="rotate(-90 39 89.8)">RGB</text>
<text x="60.5" y="89.8" transform="rotate(-90 60.5 89.8)">RGB</text>
<text x="82.1" y="89.8" transform="rotate(-90 82.1 89.8)">RGB</text>
<text x="40.5" y="92.8">DRIVER</text>
<text x="62.1" y="92.8">DRIVER</text>
<text x="83.6" y="92.8">DRIVER</text>
<text x="77.5" y="136.6">U1</text>
<text x="77.5" y="160.7">RHT03_DHT-11</text>
</g>
</svg>
